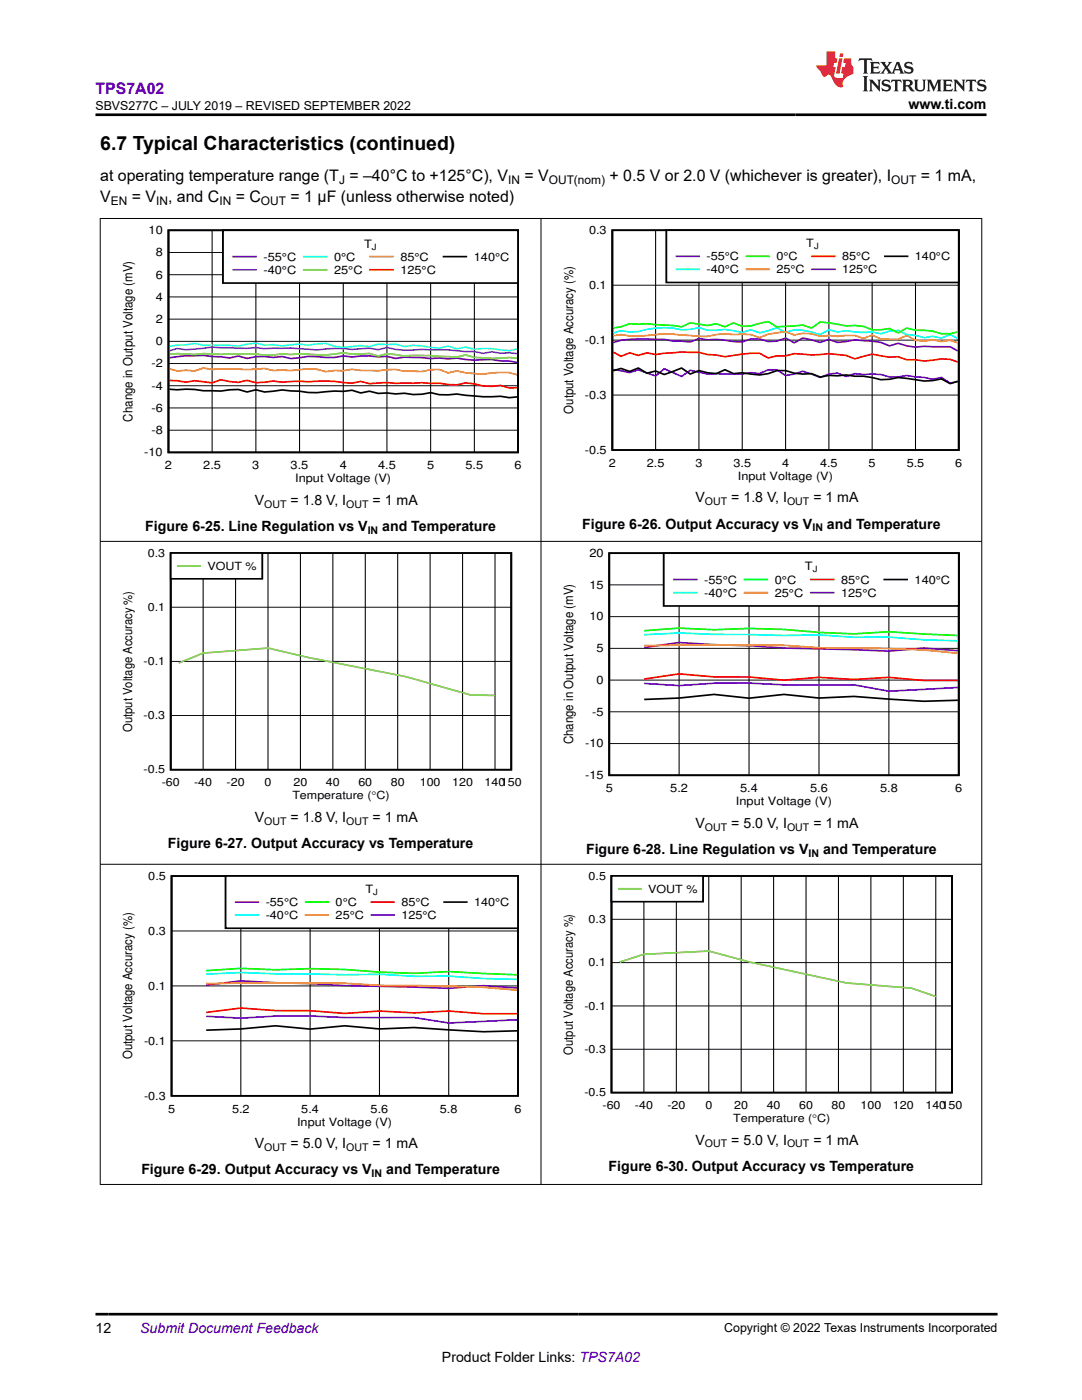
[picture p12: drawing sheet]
<svg xmlns="http://www.w3.org/2000/svg" width="216mm" height="279mm" viewBox="0 0 216 279" stroke-linecap="round" stroke-linejoin="round" font-family="sans-serif">
<path d="M33.6 46h69.8v44.3h-69.8zM33.8 77.7l1.6 .1 1.7-.1 3.5 .3h3.5l3.5-.3 1.7 .5 1.8-.4 1.7 .4 3.5-.4 5.2 .5 1.8 .1 3.4-.4 1.8 .1 1.7-.2 1.8 .5 1.7-.3 1.8 .4 1.7-.1 1.8 .2 1.7-.1 1.7 .2h1.8l1.7-.3 1.8 .4 3.5-.2 1.7 .3a32.2 32.2 0 0 0 7 .2l1.7 .3 1.6-.2" fill="none" stroke="#000" stroke-width=".35"/>
<g fill="none" stroke="#000" stroke-width=".2">
<path d="M33.6 59.3h69.8M33.6 54.8h69.8M33.6 50.4h69.8M42.3 46v44.3M51.1 46v44.3M59.8 46v44.3M68.5 46v44.3M77.2 46v44.3M85.9 46v44.3M94.7 46v44.3M33.6 77h69.8M33.6 72.6h69.8"/>
<path d="M33.6 68.1h69.8M33.6 63.7h69.8M33.6 85.9h69.8M33.6 81.4h69.8"/>
</g>
<path d="M33.8 71.4a41.2 41.2 0 0 1 12 0l1.8-.3 1.7 .4 1.8-.3h1.7l1.7 .1 1.8-.1 1.7 .4 3.5-.5 5.2 .2 1.8-.3 1.7 .2 3.5-.2 1.8 .2 1.7-.1 1.8 .4 1.7-.2 5.2 .3 1.8-.2 1.7 .2 1.8-.1a22.7 22.7 0 0 0 6.9 .2l5.1 .6" fill="none" stroke="#7f007f" stroke-width=".35"/>
<path d="M33.8 70l1.6-.5 1.7 .3 5.2-.5 7 .2 1.8-.1 1.7 .2 5.2-.2 5.3 .5a24.9 24.9 0 0 1 6.9-.2l3.5-.2 1.8 .3 1.7-.4a17.6 17.6 0 0 0 7 .3l1.7 .1a35.3 35.3 0 0 1 7 .4h1.8l1.7 .3 1.7-.3 1.8 .3 1.7-.1 1.6 .2" fill="none" stroke="#3265ff" stroke-width=".35"/>
<path d="M33.8 69.1l5-.6 1.8 .4h5.2l1.8 .2 3.5-.6 1.7 .4 1.7-.1 1.8 .2 3.5-.3 1.7 .2 3.5-.4 1.7 .6 1.8 .2 3.5-.3 1.7 .2 1.8-.5h3.5l1.7 .5 1.7-.3 5.3 .6 1.7-.4 1.8 .5 1.7-.3 1.8 .4 3.4-.1 3.5 .4 1.6-.3" fill="none" stroke="#32cccc" stroke-width=".35"/>
<path d="M33.8 70.7l1.6-.1 3.4 .1 1.8-.1 3.5 .1 7-.1 1.7 .3 3.5-.3 1.7 .1 1.8-.1a36 36 0 0 0 8.7-.2l1.7 .3 3.5-.2 1.8 .6 1.7-.5 3.5 .5 3.5-.2 7 .4 1.7-.5 1.8 .5a33.9 33.9 0 0 0 6.9 .1l1.6 .1" fill="none" stroke="#98cc00" stroke-width=".35"/>
<path d="M33.8 73.6l1.6 .4 1.7-.1 1.7 .1 1.8-.6 1.7 .3 3.5-.1a31.7 31.7 0 0 0 7-.1l1.7 .5h3.5l3.5-.4 1.8 .1 1.7 .5 1.7-.2h1.8l1.7-.3a38.5 38.5 0 0 0 8.8 0l1.7 .4h3.5l1.7-.3 1.8-.1 1.7 .7 1.8-.4 1.7 .4 3.5 .3 1.7-.3h3.5l1.6 .4" fill="none" stroke="#ff9800" stroke-width=".35"/>
<path d="M33.8 75.9l1.6 .1 1.7 .3 1.7-.3 3.5 .4 1.8-.6 3.5 .5 1.7-.4 1.8 .5 3.4-.4 1.8 .3 3.5-.2 1.7 .1a35.3 35.3 0 0 1 8.7 .3l1.8-.4 1.7 .5 3.5-.3 1.8 .2 5.2-.1 3.5 .1 3.5 .3 1.7-.4 1.8 .2 1.7 .4 1.7 .1 1.8-.2 1.7 .5h1.6" fill="none" stroke="#f00" stroke-width=".35"/>
<path d="M44.5 46h58.9v10.5h-58.9z" fill-rule="evenodd" fill="#fff"/>
<path d="M44.5 46h58.9v10.5h-58.9zM88.5 51.2h4.5M122.2 45.9h69.1v43.9h-69.1zM122.4 74l1.5-.5 1.7 .6 1.8-.7 1.7 1.1 1.7-.5 1.8 .7 3.4-1.3 1.7 1.3 1.8-.7 1.7 .4 1.7 .2 1.8-.8 1.7 .8 1.7-.2 3.5 .4 1.7-.2 1.7-.6h1.8l1.7 .5 1.7 .2 1.7-.1 1.8 .7 1.7-.4 1.7 .1 1.7-.2 1.8 .3h1.7l3.5 .7 1.7-.1 1.7-.4 5.2 .7h1.7l1.8-.4 1.7 1 1.5-.5" fill="none" stroke="#000" stroke-width=".35"/>
<path d="M46.5 51.2h4.6M122.4 68.4a22.4 22.4 0 0 1 8.4-.7h1.8l1.7 .4 3.4 .2 1.8-.7 1.7 .2 1.7-.1 5.2 .6 1.7-.7h1.8l1.7 .6 1.7-.1 1.8-.6 1.7 .9 1.7-.9 3.5 .8 1.7-.6 1.7 .6 3.5-.5 5.2 .5 1.7 .7 1.7-.5 1.7 .5 1.8 .3 1.7-.2 5.2 .1 1.5 .8" fill="none" stroke="#7f007f" stroke-width=".35"/>
<path d="M46.5 53.8h4.6" fill="none" stroke="#3265ff" stroke-width=".35"/>
<path d="M60.6 51.2h4.6" fill="none" stroke="#32cccc" stroke-width=".35"/>
<path d="M60.6 53.8h4.6" fill="none" stroke="#98cc00" stroke-width=".35"/>
<path d="M73.9 51.2h4.5M122.4 67l1.5-.2a17.6 17.6 0 0 0 6.9 0 33.6 33.6 0 0 1 6.9 .2l3.5 .1 3.5-.5 1.7 .2 1.7-.1 1.7 .1 1.8 .6 1.7-.7 3.5-.5 1.7 .7 1.7-.4 1.7 .1 1.8 .5 1.7-.1 1.7 .1 3.5-.1 1.7 .6 1.7-.7 1.8 .7 1.7 .1h1.7l1.7-.7 1.8 .9 1.7 .2 1.7-.3 1.8 .4 1.7-.3 1.5 .5" fill="none" stroke="#ff9800" stroke-width=".35"/>
<path d="M73.9 53.8h4.5M122.4 70.3l1.5 .8 1.7-.7 1.8 .5 1.7-.5 1.7 .4 1.8-.3a35.5 35.5 0 0 1 6.9-.2l1.7 .5 1.7 .1 1.8 .3a35.8 35.8 0 0 1 6.9-.7l1.7 .9 1.7-.4h1.8l1.7-.4 3.4 .3 3.5-.3 3.4 .3 1.8 .7 3.4-.9 3.5 .6 1.7-.1 1.7 .6h1.8l1.7 .3 3.5-.5 1.7 .1 1.5 .5" fill="none" stroke="#f00" stroke-width=".35"/>
<path d="M122.2 56.9h69.1M130.8 45.9v43.9M139.5 45.9v43.9M148.1 45.9v43.9M156.8 45.9v43.9M165.4 45.9v43.9M174 45.9v43.9M182.7 45.9v43.9M122.2 78.8h69.1M122.2 67.9h69.1" fill="none" stroke="#000" stroke-width=".2"/>
<path d="M122.4 66.5l1.5-.5 1.7 .3 1.8-.1a16.6 16.6 0 0 1 8.6-.4l1.7-.1 1.8-.3 1.7 .5 3.5-.2 3.4 .6 1.7-.5 1.8 .6 3.4-1 1.8 .9 1.7-.5 1.7 .1 3.5 .9 1.7-1 1.7 .5 1.7-.3 3.5 .3h1.7l1.8 .3 1.7-.5 1.7-.2 1.7 .9 1.8 .2 1.7 .4 1.7-.3 1.8 .4 1.7-.7 1.5 .7" fill="none" stroke="#01ffff" stroke-width=".35"/>
<path d="M122.4 65.5l1.5-.3 1.7-.6h3.5l5.2 .4 1.7 .2 1.7-.8 3.5 .6 1.7-.4 1.8 .6 1.7-.8 1.7 .7h1.7l3.5-.9 1.7 1 5.2-.3 1.7 .6 1.8-1.2 5.1 .8 1.8-.1 1.7 .1 1.7 .7h1.8l1.7-.2 1.7 .8 1.7-.9 1.8 .4 3.4 .2 1.8 .5h1.7l1.5-.4" fill="none" stroke="#01ff00" stroke-width=".35"/>
<path d="M122.4 73.7l3.2 .7 1.8-.6 3.4 1.2 1.8-1.4 3.4 1.5 1.7-1.2 3.5 .8 1.7-.1a31.9 31.9 0 0 0 6.9-.2l1.8 .2 1.7-.8h1.7l1.8 1.1 1.7-.2 1.7-.6 3.5 1.2 1.7-.6 1.7-.2 1.7 .6 1.8-.5 1.7 .1h1.7h1.8l1.7 .5h1.7l1.7-.3 3.5 .4 1.7 .4 1.8-.4 1.7 1.2 1.5-.4" fill="none" stroke="#5400ff" stroke-width=".35"/>
<path d="M133 45.9h58.3v10.5h-58.3z" fill-rule="evenodd" fill="#fff"/>
<path d="M133 45.9h58.3v10.5h-58.3zM176.6 51.2h4.5M34.1 110.4h67.9v43.2h-67.9z" fill="none" stroke="#000" stroke-width=".35"/>
<path d="M135 51.2h4.5" fill="none" stroke="#7f007f" stroke-width=".35"/>
<path d="M135 53.7h4.5" fill="none" stroke="#01ffff" stroke-width=".35"/>
<path d="M149 51.2h4.4" fill="none" stroke="#01ff00" stroke-width=".35"/>
<path d="M149 53.7h4.4" fill="none" stroke="#ff9800" stroke-width=".35"/>
<path d="M162.1 51.2h4.4" fill="none" stroke="#f00" stroke-width=".35"/>
<path d="M162.1 53.7h4.4" fill="none" stroke="#5400ff" stroke-width=".35"/>
<g fill="none" stroke="#000" stroke-width=".2">
<path d="M40.5 110.4v43.2M47 110.4v43.2M53.5 110.4v43.2M59.9 110.4v43.2M66.4 110.4v43.2M72.9 110.4v43.2M79.4 110.4v43.2M85.8 110.4v43.2M92.3 110.4v43.2M98.8 110.4v43.2M34.1 132h67.9M34.1 121.2h67.9"/>
<path d="M34.1 142.8h67.9"/>
</g>
<path d="M35.7 132.3l4.8-2 13-1 8.1 1.9 19.4 3.8 12.9 3.7 4.9 .1" fill="none" stroke="#98cc00" stroke-width=".35"/>
<path d="M34.1 110.4h18.2v5.1h-18.2z" fill-rule="evenodd" fill="#fff"/>
<path d="M34.1 110.4h18.2v5.1h-18.2zM121.6 110.4h69.7v44.3h-69.7zM128.5 139.6l7-.3 7-.7 7 .7 6.9-.7 7 .7 7-.3 13.9 1 6.8-.3" fill="none" stroke="#000" stroke-width=".35"/>
<path d="M35.5 112.9h4.4" fill="none" stroke="#98cc00" stroke-width=".35"/>
<path d="M121.6 116.7h69.7M135.5 110.4v44.3M149.5 110.4v44.3M163.4 110.4v44.3M177.4 110.4v44.3M121.6 135.7h69.7M121.6 129.4h69.7M121.6 123.1h69.7M121.6 148.4h69.7M121.6 142.1h69.7" fill="none" stroke="#000" stroke-width=".2"/>
<path d="M128.5 129.2l7-1 20.9 1.1 21 .6 6.9-.6 6.8 .6" fill="none" stroke="#7f007f" stroke-width=".35"/>
<path d="M128.5 126.7l7-.4 7 .3 13.9 .2 7-.1 7 .5 7-.1 6.9 .6 6.8 .2" fill="none" stroke="#01ffff" stroke-width=".35"/>
<path d="M128.5 125.9l7-.5 7 .3 7-.3 6.9 .2 7 .6 7 .3 7-.4 13.7 .7" fill="none" stroke="#01ff00" stroke-width=".35"/>
<path d="M128.5 128.9l14-.2 13.9 .1 7 .5 14 .1 6.9 .3 6.8 .7" fill="none" stroke="#ff9800" stroke-width=".35"/>
<path d="M128.5 135.5l7-1 7 .6h7l6.9 .6 7-.5 7 .4 7-.4 6.9 .6h6.8" fill="none" stroke="#f00" stroke-width=".35"/>
<path d="M128.5 136.4l7 .4 7-.4 7-.1 6.9 .4h14l7 1.2 13.7-.7" fill="none" stroke="#5400ff" stroke-width=".35"/>
<path d="M132.4 110.4h58.9v10.5h-58.9z" fill-rule="evenodd" fill="#fff"/>
<path d="M132.4 110.4h58.9v10.5h-58.9zM176.5 115.7h4.5M34.2 174.8h69.2v43.9h-69.2zM41.1 205.6l7-.3 6.9-.6 6.9 .7 6.9-.7 6.9 .6 6.9-.2 13.9 .8 6.7-.2" fill="none" stroke="#000" stroke-width=".35"/>
<path d="M134.5 115.7h4.5M41.1 196.6l7-.8 20.7 .9 20.7 .5 7-.5 6.7 .5" fill="none" stroke="#7f007f" stroke-width=".35"/>
<path d="M134.5 118.3h4.5M41.1 194.4l7-.3 6.9 .2 13.8 .2 6.9-.1 6.9 .4h6.9l7 .5 6.7 .2" fill="none" stroke="#01ffff" stroke-width=".35"/>
<path d="M148.6 115.7h4.5M41.1 193.7l7-.4 6.9 .2 6.9-.2 6.9 .2 6.9 .5 6.9 .3 6.9-.4 13.7 .6" fill="none" stroke="#01ff00" stroke-width=".35"/>
<path d="M148.6 118.3h4.5M41.1 196.3l27.7-.1 6.9 .5a283.7 283.7 0 0 1 27.5 .9" fill="none" stroke="#ff9800" stroke-width=".35"/>
<path d="M161.8 115.7h4.5M41.1 202.1l7-.9 6.9 .5h6.9l6.9 .6 6.9-.5 6.9 .3 6.9-.3 7 .5h6.7" fill="none" stroke="#f00" stroke-width=".35"/>
<path d="M161.8 118.3h4.5M41.1 202.8l7 .4 6.9-.4h6.9l6.9 .3h13.8l6.9 1.1 13.7-.7" fill="none" stroke="#5400ff" stroke-width=".35"/>
<path d="M48.1 174.8v43.9M61.9 174.8v43.9M75.7 174.8v43.9M89.5 174.8v43.9M34.2 196.8h69.2M34.2 185.8h69.2M34.2 207.7h69.2" fill="none" stroke="#000" stroke-width=".2"/>
<path d="M45 174.8h58.4v10.5h-58.4z" fill-rule="evenodd" fill="#fff"/>
<path d="M45 174.8h58.4v10.5h-58.4zM122 174.8h68v43.3h-68zM88.6 180h4.5" fill="none" stroke="#000" stroke-width=".35"/>
<path d="M47 180h4.5" fill="none" stroke="#7f007f" stroke-width=".35"/>
<path d="M47 182.6h4.5" fill="none" stroke="#01ffff" stroke-width=".35"/>
<path d="M61 180h4.5" fill="none" stroke="#01ff00" stroke-width=".35"/>
<path d="M61 182.6h4.5" fill="none" stroke="#ff9800" stroke-width=".35"/>
<path d="M74.1 180h4.5" fill="none" stroke="#f00" stroke-width=".35"/>
<path d="M74.1 182.6h4.5" fill="none" stroke="#5400ff" stroke-width=".35"/>
<g fill="none" stroke="#000" stroke-width=".2">
<path d="M128.5 174.8v43.3M135 174.8v43.3M141.4 174.8v43.3M147.9 174.8v43.3M154.4 174.8v43.3M160.8 174.8v43.3M167.3 174.8v43.3M173.8 174.8v43.3M180.3 174.8v43.3M186.7 174.8v43.3M122 192.1h68M122 183.5h68"/>
<path d="M122 209.4h68M122 200.8h68"/>
</g>
<path d="M123.6 192l4.9-1.5 12.9-.7 8.1 2.2 19.4 4.2 13 1 4.8 1.7" fill="none" stroke="#98cc00" stroke-width=".35"/>
<path d="M122 174.8h18.3v5.2h-18.3z" fill-rule="evenodd" fill="#fff"/>
<path d="M122 174.8h18.3v5.2h-18.3z" fill="none" stroke="#000" stroke-width=".35"/>
<path d="M123.5 177.4h4.4" fill="none" stroke="#98cc00" stroke-width=".35"/>
<path d="M19.9 43.6h176.1M20 43.5v192.9M107.9 43.5v192.9M195.9 43.5v192.9M19.9 108h176.1M19.9 172.5h176.1M19.9 236.4h176.1" fill="none" stroke="#000" stroke-width=".2"/>
<path d="M171.5 11.6l-.2 .6 .5-.2h.6v.1v2.2l-.2 .4h1l-.2-.4v-2.2v-.1h.5l.5 .2-.1-.6zM173.6 12.4l.2 .3v1.6l-.2 .4h1.9l.1-.6a1.08 1.08 0 0 1-1.3 .2v-.7h.6l.4 .2v-.7l-.4 .2h-.6v-.5l.2-.2a1 1 0 0 1 1 .3l-.1-.5zM175.7 12.4l.9 1.1-1 1.2h.9l-.2-.2 .5-.8 .4 .8-.2 .2h1.6l-.2-.2 .2-.5h.9l.1 .5-.1 .2h.9l-.2-.4-.8-1.9h-.5l-.9 2.1-.9-1.1 .9-1h-.8l.2 .2-.4 .6-.4-.6 .2-.2zM179 12.8l.4 1h-.7zM180.7 12.5a.65 .65 0 0 0-.2 .7 .65 .65 0 0 0 .6 .5l.6 .1 .1 .3a.79 .79 0 0 1-.7 .4 .79 .79 0 0 1-.7-.5l.1 .7 .2-.1a.93 .93 0 0 0 1.1 0 .93 .93 0 0 0 .4-.9 1.46 1.46 0 0 0-1.2-.6l-.1-.3a1.09 1.09 0 0 1 1.2 .2l-.2-.6-.1 .1-.5-.2zM172.2 15.2l.2 .4v2.2l-.2 .4h1l-.2-.4v-2.2l.2-.4zM173.4 15.9l.2 .4v1.5l-.2 .4h.8l-.3-.4 .1-1.3 1.6 1.8v-2l.2-.4h-.7l.1 .2 .1 1.1-1.2-1.3zM176.2 16a.65 .65 0 0 0-.2 .8 .65 .65 0 0 0 .6 .4l.6 .2 .1 .2a.79 .79 0 0 1-.7 .4 .79 .79 0 0 1-.7-.5l.1 .7 .2-.1a.93 .93 0 0 0 1.1 .1 .93 .93 0 0 0 .4-1 1.46 1.46 0 0 0-1.2-.5l-.1-.4a1.09 1.09 0 0 1 1.2 .2l-.1-.6-.2 .1-.5-.1zM177.9 15.9l-.1 .6a.63 .63 0 0 1 .8-.3v1.6l-.3 .4h1l-.2-.4v-1.6a.66 .66 0 0 1 .8 .3l-.1-.6zM180 15.9l.2 .4v1.5l-.2 .4h1l-.2-.2-.1-.7h.5l.1 .2a.79 .79 0 0 0 1.2 .6l-1-.9a.61 .61 0 0 0 .6-.6 .61 .61 0 0 0-.5-.7zM180.8 16.2h.1a.47 .47 0 0 1 .5 .1 .47 .47 0 0 1 .1 .5l-.1 .1-.7 .1zM182.3 15.9l.2 .2a2.27 2.27 0 0 0 .4 2 1.04 1.04 0 0 0 1.7-.7v-1.3l.2-.2h-.8l.2 .4v1.1a.6 .6 0 0 1-.6 .6 .6 .6 0 0 1-.6-.6v-1.1l.3-.4zM184.9 15.9l.2 .4v1.5l-.2 .4h.8l-.3-.4v-1.4l.9 1.9 .9-1.9v1.4l-.3 .4h1l-.2-.4v-1.5l.2-.4h-.8l-.7 1.5-.6-1.5zM188.1 15.9l.2 .4v1.5l-.2 .4h1.9l.1-.6a1.09 1.09 0 0 1-1.3 .2v-.7h.6l.4 .2v-.6l-.4 .2h-.6v-.6l.2-.1a1.01 1.01 0 0 1 1 .3l-.1-.6zM190.2 15.9l.3 .4v1.5l-.3 .4h.8l-.2-.4v-1.3l1.6 1.8v-2l.2-.4h-.7l.2 .2v1.1l-1.2-1.3zM192.8 15.9l-.1 .6a.63 .63 0 0 1 .8-.3v1.6l-.3 .4h1l-.2-.4v-1.6a.66 .66 0 0 1 .8 .3l-.1-.6zM195.2 16a.65 .65 0 0 0-.2 .8 .65 .65 0 0 0 .6 .4l.6 .2 .2 .2a.79 .79 0 0 1-.7 .4 .79 .79 0 0 1-.7-.5l.1 .7 .2-.1a.93 .93 0 0 0 1 .1 .93 .93 0 0 0 .5-1 1.46 1.46 0 0 0-1.3-.5v-.4a1.09 1.09 0 0 1 1.2 .2l-.2-.6-.2 .1-.5-.1z" fill="#231f20"/>
<path d="M164.9 10.3v2.7h-2l.1 .4 .8 1a.95 .95 0 0 0 1 .9 .59 .59 0 0 1 .5-.4 .59 .59 0 0 1 .5 .3l.4 .8a1.59 1.59 0 0 0 2.1 1.4 1.61 1.61 0 0 1 1-2.3l1-.3-.1-1.5a1.59 1.59 0 0 1-.3-1.7h-1.5l-.2 .9h.6l-.2 .9h-.5l-.2 .9v.3l.4 .1-.1 .9h-.7a.73 .73 0 0 1-1-.7l.3-1.5h-.5l.1-.9h.5l.2-.9h-.5v-1.3zM167.4 11.6l-.6 3.1h.7l.6-3.1zM167.6 10.7l-.1 .6h.7l.1-.6z" fill="#ed1c24"/>
<path d="M19 22.9h177.8M19 262.3h180" fill="none" stroke="#000" stroke-width=".53"/>
<text font-size="3.9" x="20" y="29.9">6.7 Typical Characteristics (continued)</text>
<text font-size="3.2" fill="#00f" x="19" y="18.7">TPS7A02</text>
<g font-size="3.2">
<text x="20" y="36.1">at operating temperature range (T = –40°C to +125°C), V</text>
<text x="20" y="40.3">V</text>
<text x="26.3" y="40.3">= V</text>
<text x="33.5" y="40.3">, and C</text>
<text x="47" y="40.3">= C</text>
<text x="58" y="40.3">= 1 µF (unless otherwise noted)</text>
<text x="104.7" y="36.1">= V</text>
<text x="121.6" y="36.1">+ 0.5 V or 2.0 V (whichever is greater), I</text>
<text x="183.7" y="36.1">= 1 mA,</text>
</g>
<g font-size="2.8">
<text x="181.3" y="21.8">www.ti.com</text>
<text x="50.8" y="100.8">V</text>
<text x="58" y="100.8">= 1.8 V, I</text>
<text x="74.3" y="100.8">= 1 mA</text>
<text x="138.8" y="100.3">V</text>
<text x="145.9" y="100.3">= 1.8 V, I</text>
<text x="162.3" y="100.3">= 1 mA</text>
<text x="29" y="106">Figure 6-25. Line Regulation vs V</text>
<text x="76.3" y="106">and Temperature</text>
<text x="116.2" y="105.5">Figure 6-26. Output Accuracy vs V</text>
<text x="165" y="105.5">and Temperature</text>
<text x="50.8" y="164">V</text>
<text x="58" y="164">= 1.8 V, I</text>
<text x="74.3" y="164">= 1 mA</text>
<text x="138.8" y="165.3">V</text>
<text x="145.9" y="165.3">= 5.0 V, I</text>
<text x="162.3" y="165.3">= 1 mA</text>
<text x="33.5" y="169.2">Figure 6-27. Output Accuracy vs Temperature</text>
<text x="116.9" y="170.5">Figure 6-28. Line Regulation vs V</text>
<text x="164.2" y="170.5">and Temperature</text>
<text x="50.8" y="229.2">V</text>
<text x="58" y="229.2">= 5.0 V, I</text>
<text x="74.3" y="229.2">= 1 mA</text>
<text x="121.4" y="233.7">Figure 6-30. Output Accuracy vs Temperature</text>
<text x="138.8" y="228.4">V</text>
<text x="145.9" y="228.4">= 5.0 V, I</text>
<text x="162.3" y="228.4">= 1 mA</text>
<text x="28.2" y="234.4">Figure 6-29. Output Accuracy vs V</text>
<text x="77.1" y="234.4">and Temperature</text>
<text x="19" y="266.1">12</text>
<text x="88.2" y="271.7">Product Folder Links: TPS7A02</text>
</g>
<text font-size="2.8" fill="#00f" x="28" y="266.1">Submit Document Feedback</text>
<g font-size="2.6">
<text x="26.4" y="84.1" transform="rotate(-90 26.4 84.1)">Change in Output Voltage (mV)</text>
<text x="114.4" y="148.6" transform="rotate(-90 114.4 148.6)">Change in Output Voltage (mV)</text>
</g>
<g font-size="2.5">
<text x="19" y="21.9">SBVS277C – JULY 2019 – REVISED SEPTEMBER 2022</text>
<text x="114.3" y="82.5" transform="rotate(-90 114.3 82.5)">Output Voltage Accuracy (%)</text>
<text x="26.4" y="146.1" transform="rotate(-90 26.4 146.1)">Output Voltage Accuracy %)</text>
<text x="26.4" y="211.4" transform="rotate(-90 26.4 211.4)">Output Voltage Accuracy (%)</text>
<text x="114.3" y="210.5" transform="rotate(-90 114.3 210.5)">Output Voltage Accuracy %)</text>
<text x="144.5" y="265.8">Copyright © 2022 Texas Instruments Incorporated</text>
</g>
<g font-size="2.4">
<text x="22.1" y="40.9">EN</text>
<text x="31.2" y="40.9">IN</text>
<text x="43.8" y="40.9">IN</text>
<text x="52.1" y="40.9">OUT</text>
<text x="67.7" y="36.7">J</text>
<text x="101.4" y="36.7">IN</text>
<text x="109.5" y="36.7">OUT(nom)</text>
<text x="177.8" y="36.7">OUT</text>
</g>
<g font-size="2.3">
<text x="29.6" y="46.7">10</text>
<text x="117.5" y="46.7">0.3</text>
<text x="31.1" y="51.1">8</text>
<text x="52.6" y="52">-55°C</text>
<text x="66.6" y="52">0°C</text>
<text x="72.7" y="49.4">T</text>
<text x="79.9" y="52">85°C</text>
<text x="94.5" y="52">140°C</text>
<text x="141" y="52">-55°C</text>
<text x="154.9" y="52">0°C</text>
<text x="160.9" y="49.4">T</text>
<text x="168" y="52">85°C</text>
<text x="182.6" y="52">140°C</text>
<text x="31.1" y="55.6">6</text>
<text x="52.6" y="54.7">-40°C</text>
<text x="66.6" y="54.7">25°C</text>
<text x="79.9" y="54.7">125°C</text>
<text x="117.5" y="57.7">0.1</text>
<text x="141" y="54.6">-40°C</text>
<text x="154.9" y="54.6">25°C</text>
<text x="168" y="54.6">125°C</text>
<text x="31.1" y="64.4">2</text>
<text x="31.1" y="60">4</text>
<text x="31.1" y="68.9">0</text>
<text x="116.7" y="68.6">-0.1</text>
<text x="30.2" y="77.7">-4</text>
<text x="30.2" y="73.3">-2</text>
<text x="30.2" y="82.2">-6</text>
<text x="116.7" y="79.6">-0.3</text>
<text x="30.2" y="86.6">-8</text>
<text x="28.8" y="91">-10</text>
<text x="32.9" y="93.7">2</text>
<text x="40.6" y="93.7">2.5</text>
<text x="50.3" y="93.7">3</text>
<text x="58" y="93.7">3.5</text>
<text x="67.8" y="93.7">4</text>
<text x="75.4" y="93.7">4.5</text>
<text x="85.2" y="93.7">5</text>
<text x="92.9" y="93.7">5.5</text>
<text x="102.7" y="93.7">6</text>
<text x="116.7" y="90.6">-0.5</text>
<text x="121.5" y="93.2">2</text>
<text x="129.1" y="93.2">2.5</text>
<text x="138.8" y="93.2">3</text>
<text x="146.4" y="93.2">3.5</text>
<text x="147.2" y="95.7">Input Voltage (V)</text>
<text x="156.1" y="93.2">4</text>
<text x="163.6" y="93.2">4.5</text>
<text x="173.3" y="93.2">5</text>
<text x="180.9" y="93.2">5.5</text>
<text x="190.6" y="93.2">6</text>
<text x="58.9" y="96.3">Input Voltage (V)</text>
<text x="117.6" y="111.2">20</text>
<text x="160.6" y="113.8">T</text>
<text x="117.6" y="117.5">15</text>
<text x="140.5" y="116.5">-55°C</text>
<text x="140.5" y="119.1">-40°C</text>
<text x="154.6" y="116.5">0°C</text>
<text x="154.6" y="119.1">25°C</text>
<text x="167.8" y="116.5">85°C</text>
<text x="167.8" y="119.1">125°C</text>
<text x="182.5" y="116.5">140°C</text>
<text x="117.6" y="123.8">10</text>
<text x="119" y="130.1">5</text>
<text x="119" y="136.5">0</text>
<text x="118.2" y="142.8">-5</text>
<text x="116.7" y="149.1">-10</text>
<text x="116.7" y="155.5">-15</text>
<text x="120.9" y="158.1">5</text>
<text x="133.7" y="158.1">5.2</text>
<text x="146.8" y="160.7">Input Voltage (V)</text>
<text x="147.7" y="158.1">5.4</text>
<text x="161.6" y="158.1">5.6</text>
<text x="175.6" y="158.1">5.8</text>
<text x="190.6" y="158.1">6</text>
<text x="29.6" y="175.6">0.5</text>
<text x="72.9" y="178.2">T</text>
<text x="53" y="180.8">-55°C</text>
<text x="53" y="183.4">-40°C</text>
<text x="67" y="180.8">0°C</text>
<text x="67" y="183.4">25°C</text>
<text x="80.1" y="180.8">85°C</text>
<text x="80.1" y="183.4">125°C</text>
<text x="94.6" y="180.8">140°C</text>
<text x="29.6" y="186.5">0.3</text>
<text x="29.6" y="197.5">0.1</text>
<text x="28.7" y="208.5">-0.1</text>
<text x="28.7" y="219.4">-0.3</text>
<text x="33.5" y="222">5</text>
<text x="46.3" y="222">5.2</text>
<text x="59.3" y="224.6">Input Voltage (V)</text>
<text x="60.1" y="222">5.4</text>
<text x="74" y="222">5.6</text>
<text x="87.8" y="222">5.8</text>
<text x="102.7" y="222">6</text>
</g>
<g font-size="2.2">
<text x="29.5" y="111.1">0.3</text>
<text x="41.4" y="113.7">VOUT %</text>
<text x="29.5" y="121.9">0.1</text>
<text x="28.7" y="132.7">-0.1</text>
<text x="28.7" y="143.5">-0.3</text>
<text x="28.7" y="154.3">-0.5</text>
<text x="32.3" y="156.9">-60</text>
<text x="38.7" y="156.9">-40</text>
<text x="45.2" y="156.9">-20</text>
<text x="52.8" y="156.9">0</text>
<text x="58.3" y="159.5">Temperature (qC)</text>
<text x="58.6" y="156.9">20</text>
<text x="65" y="156.9">40</text>
<text x="71.5" y="156.9">60</text>
<text x="78" y="156.9">80</text>
<text x="83.8" y="156.9">100</text>
<text x="90.2" y="156.9">120</text>
<text x="96.7" y="156.9">140150</text>
<text x="117.5" y="175.6">0.5</text>
<text x="129.3" y="178.2">VOUT %</text>
<text x="117.5" y="184.2">0.3</text>
<text x="117.5" y="192.8">0.1</text>
<text x="116.6" y="201.5">-0.1</text>
<text x="116.6" y="210.1">-0.3</text>
<text x="116.6" y="218.8">-0.5</text>
<text x="120.2" y="221.3">-60</text>
<text x="126.7" y="221.3">-40</text>
<text x="133.2" y="221.3">-20</text>
<text x="140.7" y="221.3">0</text>
<text x="146.5" y="221.3">20</text>
<text x="153" y="221.3">40</text>
<text x="159.5" y="221.3">60</text>
<text x="165.9" y="221.3">80</text>
<text x="171.7" y="221.3">100</text>
<text x="178.2" y="221.3">120</text>
<text x="184.7" y="221.3">140150</text>
<text x="146.3" y="223.9">Temperature (qC)</text>
</g>
<g font-size="2.1">
<text x="52.7" y="101.4">OUT</text>
<text x="69.1" y="101.4">OUT</text>
<text x="140.7" y="100.8">OUT</text>
<text x="157" y="100.8">OUT</text>
<text x="73.4" y="106.6">IN</text>
<text x="162.1" y="106.1">IN</text>
<text x="52.7" y="164.6">OUT</text>
<text x="69.1" y="164.6">OUT</text>
<text x="140.7" y="165.8">OUT</text>
<text x="157" y="165.8">OUT</text>
<text x="161.3" y="171">IN</text>
<text x="52.7" y="229.7">OUT</text>
<text x="69.1" y="229.7">OUT</text>
<text x="140.7" y="229">OUT</text>
<text x="157" y="229">OUT</text>
<text x="74.2" y="234.9">IN</text>
</g>
<g font-size="1.7">
<text x="74.2" y="49.8">J</text>
<text x="162.4" y="49.8">J</text>
<text x="162.2" y="114.2">J</text>
<text x="74.5" y="178.6">J</text>
</g>
</svg>
